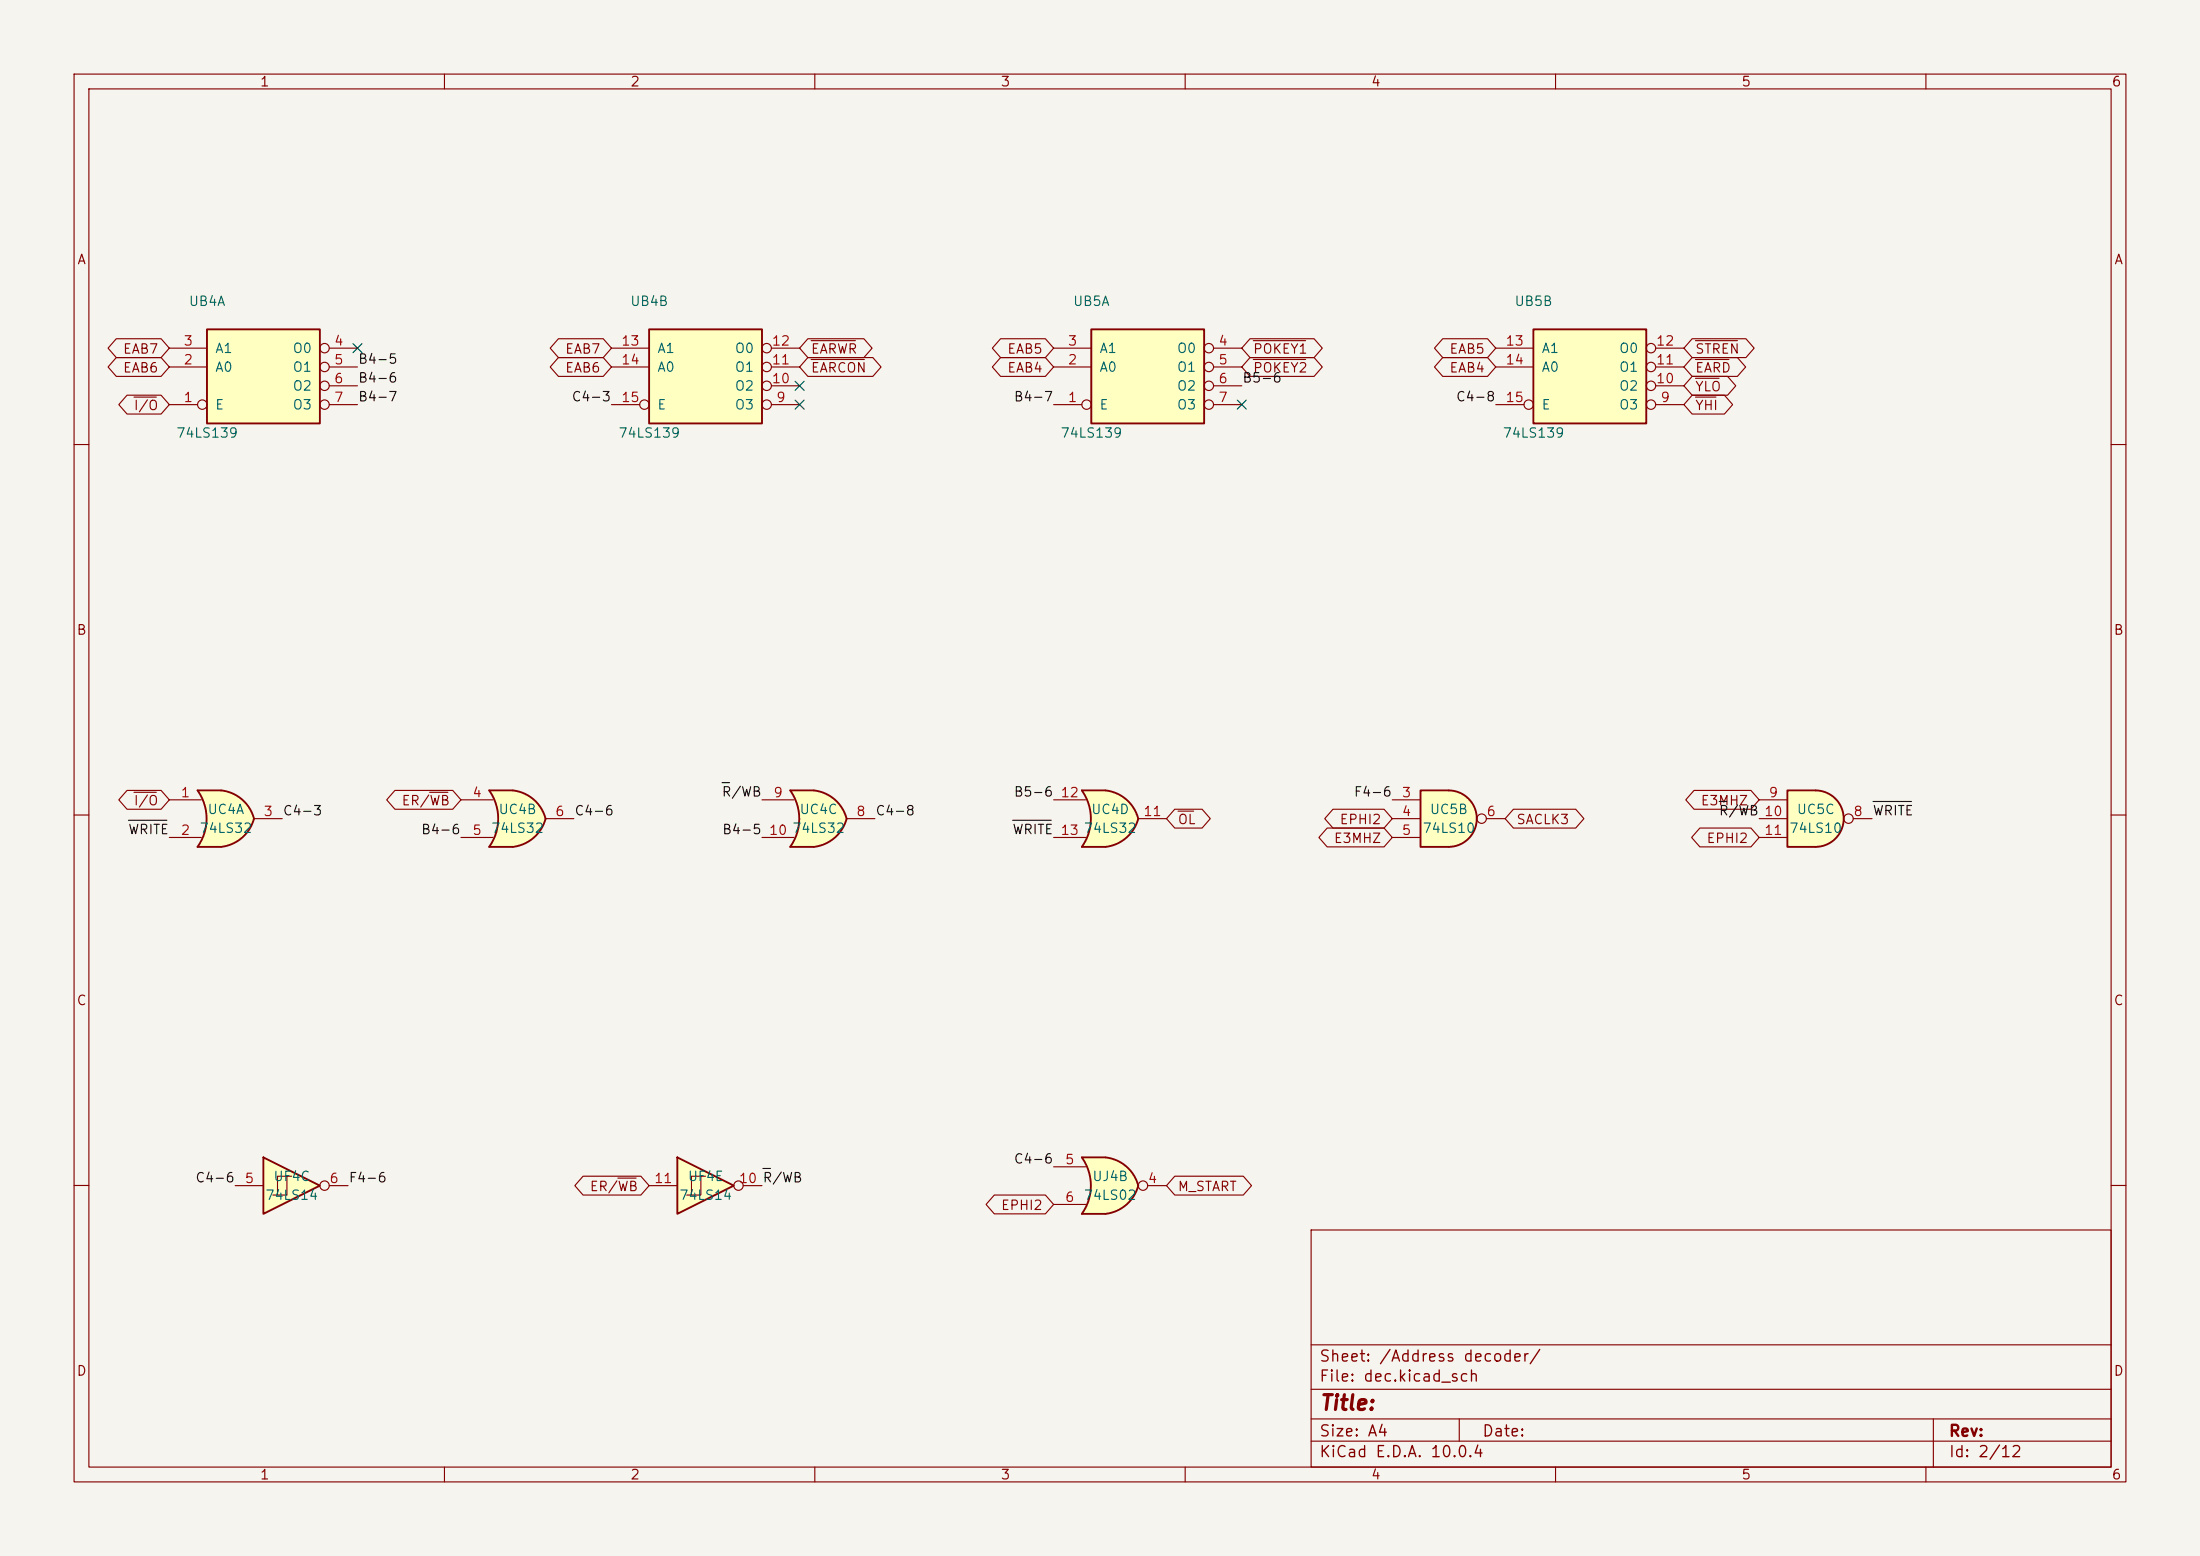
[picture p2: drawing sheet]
<svg xmlns="http://www.w3.org/2000/svg" width="297mm" height="210mm" viewBox="0 0 297 210" stroke-linecap="round" stroke-linejoin="round" font-family="sans-serif">
<path d="M0 0h297v210h-297z" fill="#f5f4ef" stroke="#f5f4ef" stroke-width=".14"/>
<g fill="none" stroke="#840000" stroke-width=".15">
<path d="M10 10h277v190h-277zM12 12h273v186h-273zM60 10v2M110 10v2M160 10v2M210 10v2M260 10v2M10 60h2M285 60h2M10 110h2M285 110h2M10 160h2"/>
<path d="M177 166h108v32h-108zM285 160h2M60 198v2M110 198v2M160 198v2M177 194.5h108M177 191.5h108M177 187.5h108M177 181.5h108M197 191.5v3M210 198v2M260 198v2"/>
<path d="M261 191.5v6.5"/>
</g>
<path d="M146 106.7h3.2M146 114.3h3.2" fill="none" stroke="#ffffc2" stroke-width=".14"/>
<g fill="#ffffc2" stroke="#ffffc2" stroke-width=".14">
<path d="M148.6 109.1l5.1 1.4a5.2 5.2 0 0 1-4.4 3.8z"/>
<path d="M149.3 106.7a5.1 5.1 0 0 1 4.4 3.8l-5 1.3z"/>
</g>
<path d="M146 106.7h3.2v7.6h-3.2a6.7 6.7 0 0 0 0-7.6z" fill="#ffffc2"/>
<path d="M149.2 106.7h-3.2a6.6 6.6 0 0 1 0 7.6h3.2M149.3 106.7a5.2 5.2 0 0 1 4.4 3.8 5.2 5.2 0 0 1-4.4 3.8" fill="none" stroke="#840000" stroke-width=".25"/>
<path d="M142.2 108h4.4M142.2 113h4.4M153.7 110.5h3.8" fill="none" stroke="#840000" stroke-width=".15"/>
<path d="M106.7 106.7h3.2M106.7 114.3h3.2" fill="none" stroke="#ffffc2" stroke-width=".14"/>
<g fill="#ffffc2" stroke="#ffffc2" stroke-width=".14">
<path d="M109.3 109.1l5 1.4a5.2 5.2 0 0 1-4.4 3.8z"/>
<path d="M109.9 106.7a5.1 5.1 0 0 1 4.4 3.8l-5 1.3z"/>
</g>
<path d="M106.7 106.7h3.2v7.6h-3.2a6.7 6.7 0 0 0 0-7.6z" fill="#ffffc2"/>
<path d="M109.9 106.7h-3.2a6.6 6.6 0 0 1 0 7.6h3.2M109.9 106.7a5.1 5.1 0 0 1 4.4 3.8M114.3 110.5a5.2 5.2 0 0 1-4.4 3.8" fill="none" stroke="#840000" stroke-width=".25"/>
<path d="M102.9 108h4.3M102.9 113h4.3M114.3 110.5h3.8" fill="none" stroke="#840000" stroke-width=".15"/>
<path d="M87.6 44.5h15.3v12.7h-15.3z" fill="#ffffc2"/>
<path d="M87.6 44.5h15.3v12.7h-15.3z" fill="none" stroke="#840000" stroke-width=".25"/>
<g fill="none" stroke="#840000" stroke-width=".15">
<path d="M82.5 54.6h3.9M82.5 49.5h5.1M82.5 47h5.1M104.1 54.6h3.8M104.1 52.1h3.8M104.1 49.5h3.8M104.1 47h3.8"/>
<circle cx="87" cy="54.6" r=".63"/>
<circle cx="103.5" cy="52.1" r=".63"/>
<circle cx="103.5" cy="54.6" r=".63"/>
<circle cx="103.5" cy="47" r=".63"/>
<circle cx="103.5" cy="49.5" r=".63"/>
</g>
<path d="M66 106.7h3.2M66 114.3h3.2" fill="none" stroke="#ffffc2" stroke-width=".14"/>
<g fill="#ffffc2" stroke="#ffffc2" stroke-width=".14">
<path d="M68.6 109.1l5.1 1.4a5.2 5.2 0 0 1-4.5 3.8z"/>
<path d="M69.2 106.7a5.1 5.1 0 0 1 4.5 3.8l-5 1.3z"/>
</g>
<path d="M66 106.7h3.2v7.6h-3.2a6.7 6.7 0 0 0 0-7.6z" fill="#ffffc2"/>
<path d="M69.2 106.7h-3.2a6.6 6.6 0 0 1 0 7.6h3.2M69.2 106.7a5.1 5.1 0 0 1 4.5 3.8M73.7 110.5a5.2 5.2 0 0 1-4.5 3.8" fill="none" stroke="#840000" stroke-width=".25"/>
<path d="M62.2 108h4.3M62.2 113h4.3M73.7 110.5h3.8" fill="none" stroke="#840000" stroke-width=".15"/>
<path d="M26.7 106.7h3.1M26.7 114.3h3.1" fill="none" stroke="#ffffc2" stroke-width=".14"/>
<g fill="#ffffc2" stroke="#ffffc2" stroke-width=".14">
<path d="M29.3 109.1l5 1.4a5.2 5.2 0 0 1-4.4 3.8z"/>
<path d="M29.9 106.7a5.1 5.1 0 0 1 4.4 3.8l-5 1.3z"/>
</g>
<path d="M26.7 106.7h3.1v7.6h-3.1a6.7 6.7 0 0 0 0-7.6z" fill="#ffffc2"/>
<path d="M29.8 106.7h-3.1a6.6 6.6 0 0 1 0 7.6h3.1M29.9 106.7a5.1 5.1 0 0 1 4.4 3.8 5.2 5.2 0 0 1-4.4 3.8" fill="none" stroke="#840000" stroke-width=".25"/>
<path d="M22.9 108h4.3M22.9 113h4.3M34.3 110.5h3.8" fill="none" stroke="#840000" stroke-width=".15"/>
<path d="M245.1 106.7a3.8 3.8 0 0 1 3.8 3.8 3.8 3.8 0 0 1-3.8 3.8z" fill="#ffffc2" stroke="#ffffc2" stroke-width=".14"/>
<path d="M241.3 106.7h3.8v7.6h-3.8z" fill="#ffffc2"/>
<path d="M241.3 106.7h3.8a3.8 3.8 0 0 1 3.8 3.8 3.8 3.8 0 0 1-3.8 3.8h-3.8z" fill="none" stroke="#840000" stroke-width=".25"/>
<g fill="none" stroke="#840000" stroke-width=".15">
<path d="M237.5 110.5h3.8M237.5 108h3.8M237.5 113h3.8M250.2 110.5h2.5"/>
<circle cx="249.6" cy="110.5" r=".63"/>
</g>
<path d="M27.9 44.5h15.3v12.7h-15.3z" fill="#ffffc2"/>
<path d="M27.9 44.5h15.3v12.7h-15.3z" fill="none" stroke="#840000" stroke-width=".25"/>
<g fill="none" stroke="#840000" stroke-width=".15">
<path d="M22.9 54.6h3.8M22.9 49.5h5M22.9 47h5M44.4 54.6h3.9M44.4 49.5h3.9M44.4 47h3.9M44.4 52.1h3.9"/>
<circle cx="27.3" cy="54.6" r=".63"/>
<circle cx="43.8" cy="52.1" r=".63"/>
<circle cx="43.8" cy="49.5" r=".63"/>
<circle cx="43.8" cy="54.6" r=".63"/>
<circle cx="43.8" cy="47" r=".63"/>
</g>
<path d="M146 156.2h3.2M146 163.8h3.2" fill="none" stroke="#ffffc2" stroke-width=".14"/>
<g fill="#ffffc2" stroke="#ffffc2" stroke-width=".14">
<path d="M148.6 158.7l5.1 1.3a5.2 5.2 0 0 1-4.4 3.8z"/>
<path d="M149.3 156.2a5.1 5.1 0 0 1 4.4 3.8l-5 1.3z"/>
</g>
<path d="M146 156.2h3.2v7.6h-3.2a6.7 6.7 0 0 0 0-7.6z" fill="#ffffc2"/>
<path d="M149.2 156.2h-3.2a6.6 6.6 0 0 1 0 7.6h3.2M149.3 156.2a5.2 5.2 0 0 1 4.4 3.8 5.2 5.2 0 0 1-4.4 3.8" fill="none" stroke="#840000" stroke-width=".25"/>
<g fill="none" stroke="#840000" stroke-width=".15">
<path d="M142.2 157.5h4.4M142.2 162.6h4.4M154.9 160h2.6"/>
<circle cx="154.3" cy="160" r=".63"/>
</g>
<path d="M91.4 156.2l7.7 3.8-7.7 3.8z" fill="#ffffc2"/>
<path d="M91.4 156.2l7.7 3.8-7.7 3.8z" fill="none" stroke="#840000" stroke-width=".25"/>
<g fill="none" stroke="#840000" stroke-width=".15">
<path d="M94.6 158.8h-1.3v2.5M95.2 158.8h-.6v2.5h-1.9M87.6 160h3.8M100.3 160h2.6"/>
<circle cx="99.7" cy="160" r=".63"/>
</g>
<path d="M35.6 156.2l7.6 3.8-7.6 3.8z" fill="#ffffc2"/>
<path d="M35.6 156.2l7.6 3.8-7.6 3.8z" fill="none" stroke="#840000" stroke-width=".25"/>
<g fill="none" stroke="#840000" stroke-width=".15">
<path d="M38.7 158.8h-1.2v2.5M39.4 158.8h-.7v2.5h-1.9M31.7 160h3.9M44.4 160h2.6"/>
<circle cx="43.8" cy="160" r=".63"/>
</g>
<path d="M195.6 106.7a3.8 3.8 0 0 1 3.8 3.8 3.8 3.8 0 0 1-3.8 3.8z" fill="#ffffc2" stroke="#ffffc2" stroke-width=".14"/>
<path d="M191.8 106.7h3.8v7.6h-3.8z" fill="#ffffc2"/>
<path d="M191.8 106.7h3.8a3.8 3.8 0 0 1 3.8 3.8 3.8 3.8 0 0 1-3.8 3.8h-3.8z" fill="none" stroke="#840000" stroke-width=".25"/>
<g fill="none" stroke="#840000" stroke-width=".15">
<path d="M188 108h3.8M188 110.5h3.8M188 113h3.8M200.7 110.5h2.5"/>
<circle cx="200" cy="110.5" r=".63"/>
</g>
<path d="M207 44.5h15.2v12.7h-15.2z" fill="#ffffc2"/>
<path d="M207 44.5h15.2v12.7h-15.2z" fill="none" stroke="#840000" stroke-width=".25"/>
<g fill="none" stroke="#840000" stroke-width=".15">
<path d="M201.9 54.6h3.8M201.9 49.5h5.1M201.9 47h5.1M223.5 54.6h3.8M223.5 52.1h3.8M223.5 49.5h3.8M223.5 47h3.8"/>
<circle cx="206.4" cy="54.6" r=".63"/>
<circle cx="222.9" cy="49.5" r=".63"/>
<circle cx="222.9" cy="54.6" r=".63"/>
<circle cx="222.9" cy="52.1" r=".63"/>
<circle cx="222.9" cy="47" r=".63"/>
</g>
<path d="M147.3 44.5h15.3v12.7h-15.3z" fill="#ffffc2"/>
<path d="M147.3 44.5h15.3v12.7h-15.3z" fill="none" stroke="#840000" stroke-width=".25"/>
<g fill="none" stroke="#840000" stroke-width=".15">
<path d="M15.7 45.7h6l1.2 1.3-1.2 1.3h-6l-1.1-1.3zM15.7 48.3h6l1.2 1.2-1.2 1.3h-6l-1.1-1.3zM17.1 53.3h4.6l1.2 1.3-1.2 1.3h-4.6l-1.1-1.3zM18.1 53.6h3M75.4 45.7h6l1.1 1.3-1.1 1.3h-6l-1.1-1.3zM75.4 48.3h6l1.1 1.2-1.1 1.3h-6l-1.1-1.3zM109.1 48.3h8.7l1.1 1.2-1.1 1.3h-8.7l-1.2-1.3zM109.1 45.7h7.5l1.1 1.3-1.1 1.3h-7.5l-1.2-1.3zM109.5 48.5h7.2M109.5 46h6M135.1 45.7h6l1.1 1.3-1.1 1.3h-6l-1.1-1.3zM135.1 48.3h6l1.1 1.2-1.1 1.3h-6l-1.1-1.3z"/>
<path d="M142.2 54.6h3.8M142.2 49.5h5.1M142.2 47h5.1M163.8 54.6h3.8M163.8 49.5h3.8M163.8 47h3.8M163.8 52.1h3.8M168.8 45.7h8.6l1.1 1.3-1.1 1.3h-8.6l-1.2-1.3zM168.8 48.3h8.6l1.1 1.2-1.1 1.3h-8.6l-1.2-1.3zM169.2 48.5h7.1M169.2 46h7.1M194.8 48.3h6l1.1 1.2-1.1 1.3h-6l-1.1-1.3z"/>
<path d="M194.8 45.7h6l1.1 1.3-1.1 1.3h-6l-1.1-1.3zM228.4 48.3h6.2l1.1 1.2-1.1 1.3h-6.2l-1.1-1.3zM228.4 45.7h7.3l1.1 1.3-1.1 1.3h-7.3l-1.1-1.3zM228.4 53.3h4.4l1.1 1.3-1.1 1.3h-4.4l-1.1-1.3zM228.4 50.8h4.8l1.1 1.3-1.1 1.2h-4.8l-1.1-1.2zM228.9 48.5h4.5M228.9 46h5.7M228.9 53.6h2.8M228.9 51.1h3.2M17.1 106.7h4.6l1.2 1.3-1.2 1.2h-4.6l-1.1-1.2zM18.1 106.9h3M53.3 106.7h7.8l1.1 1.3-1.1 1.2h-7.8l-1.1-1.2z"/>
<path d="M58 106.9h2.5M158.6 109.2h3.7l1.1 1.3-1.1 1.3h-3.7l-1.1-1.3zM159 109.5h2.1M179.2 111.8h7.6l1.2 1.2-1.2 1.3h-7.6l-1.1-1.3zM180 109.2h6.8l1.2 1.3-1.2 1.3h-6.8l-1.2-1.3zM204.3 109.2h8.4l1.1 1.3-1.1 1.3h-8.4l-1.1-1.3zM228.7 106.7h7.7l1.1 1.3-1.1 1.2h-7.7l-1.1-1.2zM229.5 111.8h6.9l1.1 1.2-1.1 1.3h-6.9l-1.1-1.3zM78.7 158.7h7.8l1.1 1.3-1.1 1.3h-7.8l-1.1-1.3zM83.4 159h2.5M158.6 158.7h9.2l1.2 1.3-1.2 1.3h-9.2l-1.1-1.3zM134.2 161.3h6.9l1.1 1.3-1.1 1.2h-6.9l-1.1-1.2z"/>
<circle cx="146.7" cy="54.6" r=".63"/>
<circle cx="163.2" cy="47" r=".63"/>
<circle cx="163.2" cy="49.5" r=".63"/>
<circle cx="163.2" cy="54.6" r=".63"/>
<circle cx="163.2" cy="52.1" r=".63"/>
</g>
<path d="M17.3 110.7h5.2M97.5 105.6h1M136.7 110.7h5.2M232.1 108.2h1M252.9 108.2h5.1M103 157.7h1" fill="none" stroke="#0f0f0f" stroke-width=".15"/>
<path d="M47.7 46.4l1.2 1.2M48.9 46.4l-1.2 1.2M107.3 51.5l1.3 1.2M107.3 54l1.3 1.2M108.6 51.5l-1.3 1.2M108.6 54l-1.3 1.2M167 54l1.2 1.2M168.2 54l-1.2 1.2" fill="none" stroke="#000084" stroke-width=".15"/>
<text font-size="2" fill="#840000" x="178" y="190.8">Title:</text>
<g font-size="1.5" fill="#840000">
<text x="178" y="184.2">Sheet: /Address decoder/</text>
<text x="178" y="186.9">File: dec.kicad_sch</text>
<text x="178" y="197.1">KiCad E.D.A. 10.0.4</text>
<text x="178" y="194.3">Size: A4</text>
<text x="200" y="194.3">Date:</text>
<text x="263" y="194.3">Rev:</text>
<text x="263" y="197.1">Id: 2/12</text>
</g>
<g font-size="1.3" fill="#840000">
<text x="35" y="12">1</text>
<text x="85" y="12">2</text>
<text x="135" y="12">3</text>
<text x="185" y="12">4</text>
<text x="235" y="12">5</text>
<text x="285" y="12">6</text>
<text x="10.3" y="36">A</text>
<text x="285.3" y="36">A</text>
<text x="16.5" y="48.1">EAB7</text>
<text x="16.5" y="50.6">EAB6</text>
<text x="76.2" y="48.1">EAB7</text>
<text x="76.2" y="50.6">EAB6</text>
<text x="109.4" y="50.6">EARCON</text>
<text x="109.4" y="48.1">EARWR</text>
<text x="135.9" y="48.1">EAB5</text>
<text x="135.9" y="50.6">EAB4</text>
<text x="169.1" y="48.1">POKEY1</text>
<text x="169.1" y="50.6">POKEY2</text>
<text x="195.6" y="50.6">EAB4</text>
<text x="195.6" y="48.1">EAB5</text>
<text x="228.8" y="50.6">EARD</text>
<text x="228.8" y="48.1">STREN</text>
<text x="228.8" y="53.1">YLO</text>
<text x="18" y="55.7">I/O</text>
<text x="228.8" y="55.7">YHI</text>
<text x="10.3" y="86">B</text>
<text x="285.3" y="86">B</text>
<text x="18" y="109">I/O</text>
<text x="54.1" y="109">ER/WB</text>
<text x="158.9" y="111.6">OL</text>
<text x="180.8" y="111.6">EPHI2</text>
<text x="204.6" y="111.6">SACLK3</text>
<text x="229.5" y="109">E3MHZ</text>
<text x="180" y="114.1">E3MHZ</text>
<text x="230.3" y="114.1">EPHI2</text>
<text x="10.3" y="136">C</text>
<text x="285.3" y="136">C</text>
<text x="79.5" y="161.1">ER/WB</text>
<text x="158.9" y="161.1">M_START</text>
<text x="135" y="163.6">EPHI2</text>
<text x="10.3" y="186">D</text>
<text x="285.3" y="186">D</text>
<text x="35" y="200">1</text>
<text x="85" y="200">2</text>
<text x="135" y="200">3</text>
<text x="185" y="200">4</text>
<text x="235" y="200">5</text>
<text x="285" y="200">6</text>
</g>
<g font-size="1.3" fill="#006464">
<text x="25.4" y="41.6">UB4A</text>
<text x="85" y="41.6">UB4B</text>
<text x="144.8" y="41.6">UB5A</text>
<text x="204.4" y="41.6">UB5B</text>
<text x="29" y="48">A1</text>
<text x="39.4" y="48">O0</text>
<text x="88.6" y="48">A1</text>
<text x="99.1" y="48">O0</text>
<text x="148.3" y="48">A1</text>
<text x="158.8" y="48">O0</text>
<text x="208" y="48">A1</text>
<text x="218.5" y="48">O0</text>
<text x="29" y="50.5">A0</text>
<text x="39.4" y="50.5">O1</text>
<text x="39.4" y="53">O2</text>
<text x="88.6" y="50.5">A0</text>
<text x="99.1" y="53">O2</text>
<text x="99.1" y="50.5">O1</text>
<text x="148.3" y="50.5">A0</text>
<text x="158.8" y="50.5">O1</text>
<text x="158.8" y="53">O2</text>
<text x="208" y="50.5">A0</text>
<text x="218.5" y="53">O2</text>
<text x="218.5" y="50.5">O1</text>
<text x="23.7" y="59.4">74LS139</text>
<text x="29" y="55.6">E</text>
<text x="39.4" y="55.6">O3</text>
<text x="83.4" y="59.4">74LS139</text>
<text x="88.6" y="55.6">E</text>
<text x="99.1" y="55.6">O3</text>
<text x="143.1" y="59.4">74LS139</text>
<text x="148.3" y="55.6">E</text>
<text x="158.8" y="55.6">O3</text>
<text x="202.8" y="59.4">74LS139</text>
<text x="208" y="55.6">E</text>
<text x="218.5" y="55.6">O3</text>
<text x="26.8" y="112.7">74LS32</text>
<text x="27.9" y="110.2">UC4A</text>
<text x="66.2" y="112.7">74LS32</text>
<text x="67.2" y="110.2">UC4B</text>
<text x="106.9" y="112.7">74LS32</text>
<text x="107.8" y="110.2">UC4C</text>
<text x="146.2" y="112.7">74LS32</text>
<text x="147.2" y="110.2">UC4D</text>
<text x="191.9" y="112.7">74LS10</text>
<text x="192.9" y="110.2">UC5B</text>
<text x="241.5" y="112.7">74LS10</text>
<text x="242.5" y="110.2">UC5C</text>
<text x="36.8" y="159.7">UF4C</text>
<text x="92.8" y="159.7">UF4E</text>
<text x="147.4" y="159.7">UJ4B</text>
<text x="35.7" y="162.3">74LS14</text>
<text x="91.6" y="162.3">74LS14</text>
<text x="146.2" y="162.3">74LS02</text>
</g>
<g font-size="1.3" fill="#a90000">
<text x="24.7" y="47">3</text>
<text x="45" y="47">4</text>
<text x="83.8" y="47">13</text>
<text x="104.1" y="47">12</text>
<text x="144.1" y="47">3</text>
<text x="164.4" y="47">4</text>
<text x="203.2" y="47">13</text>
<text x="223.5" y="47">12</text>
<text x="24.7" y="49.5">2</text>
<text x="45" y="49.5">5</text>
<text x="45" y="52">6</text>
<text x="83.8" y="49.5">14</text>
<text x="104.1" y="52">10</text>
<text x="104.1" y="49.5">11</text>
<text x="144.1" y="49.5">2</text>
<text x="164.4" y="49.5">5</text>
<text x="164.4" y="52">6</text>
<text x="203.2" y="49.5">14</text>
<text x="223.5" y="52">10</text>
<text x="223.5" y="49.5">11</text>
<text x="24.7" y="54.6">1</text>
<text x="45" y="54.6">7</text>
<text x="83.8" y="54.6">15</text>
<text x="104.7" y="54.6">9</text>
<text x="144.1" y="54.6">1</text>
<text x="164.4" y="54.6">7</text>
<text x="203.2" y="54.6">15</text>
<text x="224.1" y="54.6">9</text>
<text x="24.3" y="107.9">1</text>
<text x="63.7" y="107.9">4</text>
<text x="104.3" y="107.9">9</text>
<text x="143.1" y="107.9">12</text>
<text x="189.2" y="107.9">3</text>
<text x="238.7" y="107.9">9</text>
<text x="24.3" y="113">2</text>
<text x="35.5" y="110.5">3</text>
<text x="63.7" y="113">5</text>
<text x="74.9" y="110.5">6</text>
<text x="103.7" y="113">10</text>
<text x="115.5" y="110.5">8</text>
<text x="154.3" y="110.5">11</text>
<text x="189.2" y="110.5">4</text>
<text x="189.2" y="113">5</text>
<text x="200.6" y="110.5">6</text>
<text x="238.1" y="113">11</text>
<text x="250.1" y="110.5">8</text>
<text x="32.9" y="160">5</text>
<text x="44.4" y="160">6</text>
<text x="88.2" y="160">11</text>
<text x="99.7" y="160">10 R/WB</text>
<text x="143.7" y="157.5">5</text>
<text x="154.9" y="160">4</text>
<text x="143.7" y="162.5">6</text>
</g>
<g font-size="1.3" fill="#0f0f0f">
<text x="48.3" y="51.9">B4-6</text>
<text x="48.3" y="49.4">B4-5</text>
<text x="167.6" y="51.9">B5-6</text>
<text x="48.3" y="54.5">B4-7</text>
<text x="77.1" y="54.5">C4-3</text>
<text x="136.8" y="54.5">B4-7</text>
<text x="196.5" y="54.5">C4-8</text>
<text x="97.3" y="107.8">R/WB</text>
<text x="136.8" y="107.8">B5-6</text>
<text x="182.7" y="107.8">F4-6</text>
<text x="17.2" y="112.9">WRITE</text>
<text x="38.1" y="110.4">C4-3</text>
<text x="56.8" y="112.9">B4-6</text>
<text x="77.5" y="110.4">C4-6</text>
<text x="97.4" y="112.9">B4-5</text>
<text x="118.1" y="110.4">C4-8</text>
<text x="136.6" y="112.9">WRITE 13</text>
<text x="232" y="110.4">R/WB 10</text>
<text x="252.7" y="110.4">WRITE</text>
<text x="26.3" y="159.9">C4-6</text>
<text x="47" y="159.9">F4-6</text>
<text x="136.8" y="157.4">C4-6</text>
</g>
</svg>
